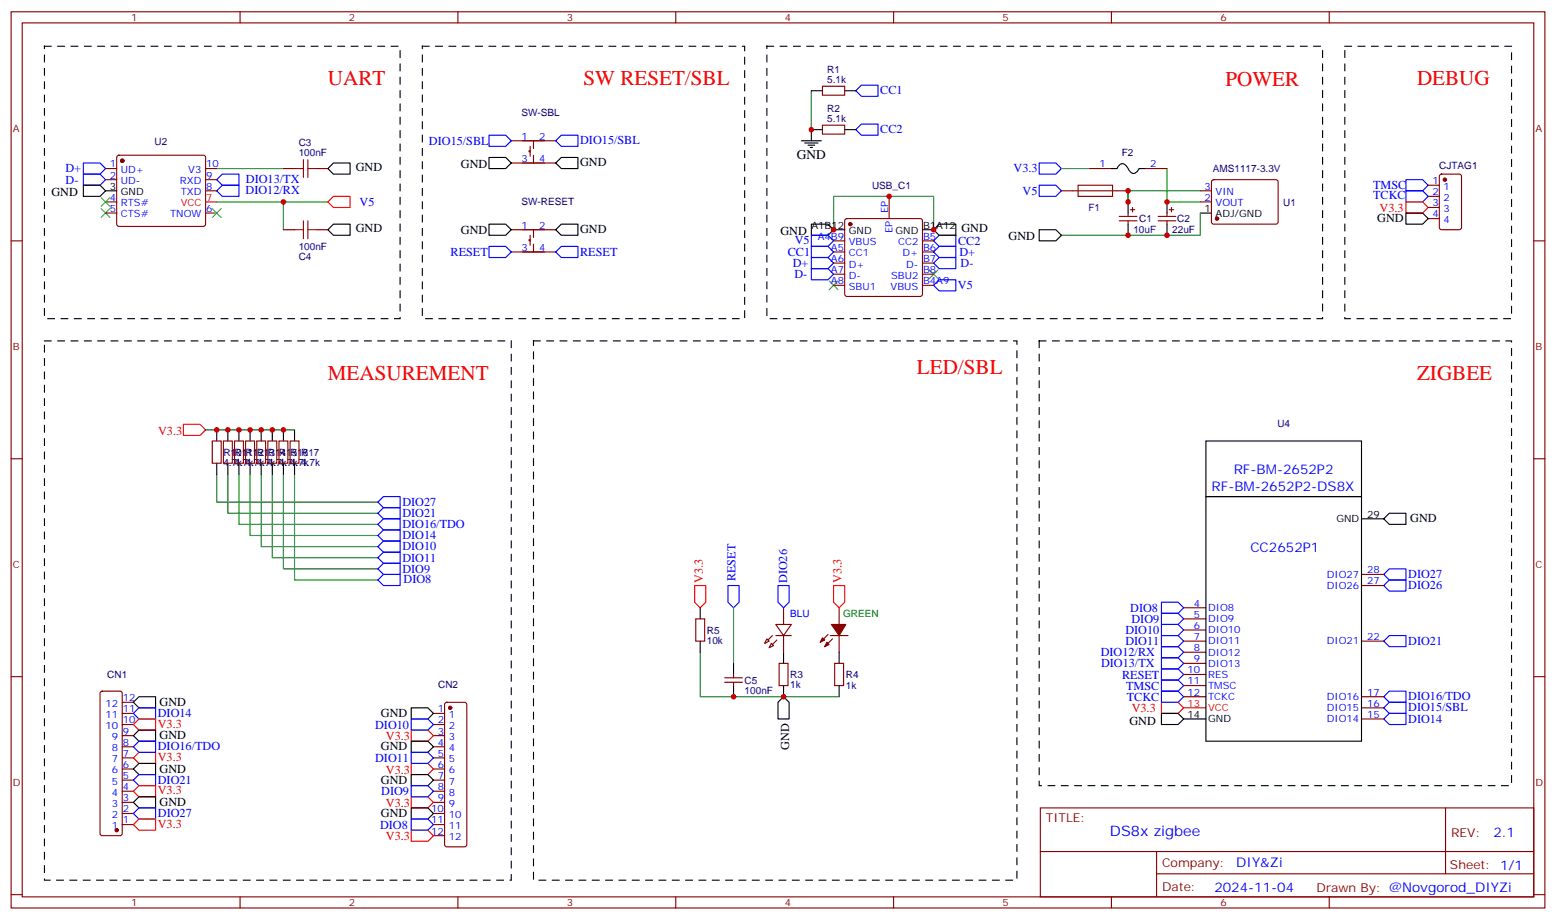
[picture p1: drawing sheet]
<svg xmlns="http://www.w3.org/2000/svg" width="494mm" height="292mm" viewBox="0 0 494 292" stroke-linecap="round" stroke-linejoin="round" font-family="sans-serif">
<g fill="none" stroke="#00f" stroke-width=".35">
<path d="M271.6 28.8l1.8-1.8h5.3v3.6h-5.3zM26.5 51.7h5.2l1.8 1.8-1.8 1.7h-5.2zM26.5 55.2h5.2l1.8 1.8-1.8 1.8h-5.2zM68.8 57l1.8-1.8h5.2v3.6h-5.2zM155.2 42.9h5.3l1.8 1.8-1.8 1.7h-5.3zM176.4 44.7l1.8-1.8h5.2v3.5h-5.2zM271.6 41.1l1.8-1.7h5.3v3.5h-5.3zM329.8 58.8h5.3l1.8 1.7-1.8 1.8h-5.3zM329.8 51.7h5.3l1.8 1.8-1.8 1.7h-5.3zM446.3 57h5.3l1.7 1.8-1.7 1.7h-5.3zM68.8 60.5l1.8-1.7h5.2v3.5h-5.2zM155.2 78.2h5.3l1.8 1.7-1.8 1.8h-5.3z"/>
<path d="M176.4 79.9l1.8-1.7h5.2v3.5h-5.2zM257.5 78.2h5.3l1.8 1.7-1.8 1.8h-5.3zM257.5 74.6h5.3l1.8 1.8-1.8 1.8h-5.3zM296.3 76.4l1.8-1.8h5.3v3.6h-5.3zM298.1 78.2h5.3v3.5h-5.3l-1.8-1.8zM446.3 60.5h5.3l1.7 1.8-1.7 1.8h-5.3zM257.5 85.2h5.3l1.8 1.8-1.8 1.8h-5.3zM257.5 81.7h5.3l1.8 1.8-1.8 1.7h-5.3zM298.1 88.8h5.3v3.5h-5.3l-1.8-1.8zM298.1 81.7h5.3v3.5h-5.3l-1.8-1.7zM119.9 159.3l1.8-1.7h5.3v3.5h-5.3zM119.9 162.8l1.8-1.7h5.3v3.5h-5.3z"/>
<path d="M119.9 169.9l1.8-1.8h5.3v3.6h-5.3zM119.9 166.4l1.8-1.8h5.3v3.5h-5.3zM119.9 177l1.8-1.8h5.3v3.5h-5.3zM119.9 173.4l1.8-1.7h5.3v3.5h-5.3zM119.9 184l1.8-1.8h5.3v3.6h-5.3zM119.9 180.5l1.8-1.8h5.3v3.5h-5.3zM231.1 185.8h3.5v5.3l-1.8 1.7-1.7-1.7zM246.9 185.8h3.6v5.3l-1.8 1.7-1.8-1.7zM368.7 191.1h5.2l1.8 1.7-1.8 1.8h-5.2zM368.7 194.6h5.2l1.8 1.8-1.8 1.7h-5.2zM368.7 198.1h5.2l1.8 1.8-1.8 1.7h-5.2zM439.2 182.2l1.8-1.7h5.3v3.5h-5.3z"/>
<path d="M441 184h5.3v3.5h-5.3l-1.8-1.7zM368.7 201.6h5.2l1.8 1.8-1.8 1.8h-5.2zM368.7 205.2h5.2l1.8 1.7-1.8 1.8h-5.2zM368.7 208.7h5.2l1.8 1.8-1.8 1.7h-5.2zM368.7 219.3h5.2l1.8 1.8-1.8 1.7h-5.2zM368.7 215.8h5.2l1.8 1.7-1.8 1.8h-5.2zM368.7 212.2h5.2l1.8 1.8-1.8 1.8h-5.2zM441 201.6h5.3v3.6h-5.3l-1.8-1.8zM42.3 226.3l1.8-1.7h5.3v3.5h-5.3zM42.3 236.9l1.8-1.7h5.3v3.5h-5.3zM130.5 238.7h5.3l1.8 1.8-1.8 1.7h-5.3zM130.5 228.1h5.3l1.8 1.8-1.8 1.7h-5.3z"/>
<path d="M439.2 221.1l1.8-1.8h5.3v3.5h-5.3zM439.2 228.1l1.8-1.8h5.3v3.6h-5.3zM441 222.8h5.3v3.5h-5.3l-1.8-1.7zM42.3 247.5l1.8-1.8h5.3v3.6h-5.3zM42.3 258.1l1.8-1.8h5.3v3.6h-5.3zM130.5 259.9h5.3l1.8 1.7-1.8 1.8h-5.3zM130.5 249.3h5.3l1.8 1.7-1.8 1.8h-5.3z"/>
</g>
<g fill="none" stroke="#000" stroke-width=".35">
<path d="M257.5 28.8h3.6M268.1 28.8h3.5M26.5 58.8h5.2l1.8 1.7-1.8 1.8h-5.2zM104.1 53.5l1.7-1.8h5.3v3.5h-5.3zM155.2 50h5.3l1.8 1.7-1.8 1.8h-5.3zM176.4 51.7l1.8-1.7h5.2v3.5h-5.2zM254.4 44.7h6.3M255.4 45.4h4.2M256.5 46.1h2.1M257.2 46.8h.7M261.1 41.1h-3.6v3.6M268.1 41.1h3.5"/>
<path d="M352.8 53.5h1.7l.6-.9a1.66 1.66 0 0 1 1.7-.5 1.66 1.66 0 0 1 1.2 1.3 2.13 2.13 0 0 0 2.3 1.5l1.3-1.4h1.8M33.5 60.5h3.5M104.1 72.9l1.7-1.8h5.3v3.5h-5.3zM155.2 71.1h5.3l1.8 1.8-1.8 1.7h-5.3zM176.4 72.9l1.8-1.8h5.2v3.5h-5.2zM257.5 71.1h5.3l1.8 1.8-1.8 1.7h-5.3zM264.6 72.9h3.5M292.8 72.9h3.5M298.1 71.1h5.3v3.5h-5.3l-1.8-1.7zM329.8 72.9h5.3l1.8 1.7-1.8 1.8h-5.3zM358.1 64.1v3.5M358.1 71.1v3.5"/>
<path d="M370.4 64.1v3.5M370.4 71.1v3.5M381 67.6h3.5M446.3 67.6h5.3l1.7 1.8-1.7 1.7h-5.3zM68.8 136.4v3.5M72.3 136.4v3.5M75.8 136.4v3.5M79.4 136.4v3.5M82.9 136.4v3.5M86.4 136.4v3.5M90 136.4v3.5M93.5 136.4v3.5"/>
<path d="M382.8 139.9h49.4v17.7h-49.4zM68.8 147v3.5M72.3 147v3.5M75.8 147v3.5M79.4 147v3.5M82.9 147v3.5M86.4 147v3.5M90 147v3.5M93.5 147v3.5M382.8 157.6h49.4v77.6h-49.4zM432.2 164.6h7M439.2 164.6l1.8-1.8h5.3v3.6h-5.3z"/>
<path d="M222.2 192.8v3.6M222.2 203.4v3.5M232.8 210.5v3.5M232.8 217.5v3.6M248.7 206.9v3.6M248.7 217.5v3.6M266.3 206.9v3.6M266.3 217.5v3.6M42.3 222.8l1.8-1.7h5.3v3.5h-5.3zM42.3 233.4l1.8-1.8h5.3v3.6h-5.3zM130.5 224.6h5.3l1.8 1.7-1.8 1.8h-5.3zM130.5 235.2h5.3l1.8 1.7-1.8 1.8h-5.3z"/>
<path d="M248.7 221.1l1.8 1.7v5.3h-3.6v-5.3zM368.7 226.3h5.2l1.8 1.8-1.8 1.8h-5.2zM375.7 228.1h7.1M42.3 244l1.8-1.8h5.3v3.5h-5.3zM42.3 254.6l1.8-1.8h5.3v3.5h-5.3zM130.5 245.7h5.3l1.8 1.8-1.8 1.8h-5.3zM130.5 256.3h5.3l1.8 1.8-1.8 1.8h-5.3z"/>
</g>
<g fill="none" stroke="#008700" stroke-width=".35">
<path d="M257.5 28.8v12.3M68.8 53.5h21.2M336.9 53.5h8.8M370.4 53.5v10.6h10.6M68.8 64.1h35.3M90 64.1v8.8M264.6 72.9v-10.6h31.7v10.6M358.1 60.5v3.6v-3.6h22.9M381 67.6v7h-44.1M65.3 136.4h28.2M68.8 150.5v8.8h51.1M72.3 150.5v12.3h47.6"/>
<path d="M75.8 150.5v15.9h44.1M79.4 150.5v19.4h40.5M82.9 150.5v22.9h37M86.4 150.5v26.5h33.5M90 150.5v30h29.9M93.5 150.5v33.5h26.4M232.8 192.8v17.7M222.2 206.9v14.2h44.1"/>
</g>
<g fill="none" stroke="#870000" stroke-width=".35">
<path d="M3.5 3.7h486.9v284.4h-486.9zM7.1 7.3h479.7v277.3h-479.7zM76.2 3.7v3.6M145.3 3.7v3.6M214.5 3.7v3.6M283.6 3.7v3.6M352.8 3.7v3.6M421.9 3.7v3.6M261.1 39.7h7v2.8h-7zM261.1 27.4h7v2.8h-7zM33.5 53.5h3.5M33.5 57h3.5"/>
<path d="M37.3 49.5l.4-.3h26.9l.5 .3 .2 .5v21.1l-.3 .5-.4 .2h-26.9l-.5-.2-.2-.5v-21.1zM65.3 53.5h3.5M65.3 57h3.5M90 53.5h3.5M100.5 53.5h3.6M162.3 44.7h14.1M162.3 51.7h14.1M168.3 47.8h-.4v.4h.4M168.3 46.4v3.2M169.3 44.7v2.4M169.3 49.2v2.5M342.2 58.8h10.9v3.5h-10.9z"/>
<path d="M345.7 53.5h7.1M363.4 53.5h7M384.8 57.2l.4-.2 20.1 .1 .4 .6-.1 13-.6 .4h-20l-.5-.7v-12.7zM453.3 58.8h3.5M457.1 55.5l.5-.3h5.6l.6 .5 .1 16.5-.5 .6-5.8 .1-.7-.5-.1-16.4zM3.5 76.4h3.6M33.5 64.1h3.5M33.5 67.6h3.5M65.3 60.5h3.5M65.3 67.6h3.5M90 72.9h3.5M100.5 72.9h3.6"/>
<path d="M162.3 79.9h14.1M162.3 72.9h14.1M168.3 76.1h-.4v.3h.4M168.3 74.6v3.2M169.3 72.9v2.5M169.3 77.5v2.4M264.6 76.4h3.5M264.6 79.9h3.5M268.3 69.6l.5-.2h23.3l.5 .2 .2 .5v23.2l-.2 .5-.5 .3h-23.3l-.5-.3-.2-.5v-23.2zM282.2 62.3v7.1M292.8 76.4h3.5M292.8 79.9h3.5"/>
<path d="M336.9 60.5h21.2M355.2 68.7h5.7M355.2 70.1h5.7M358.1 67.6v1.1M358.1 70.1v1M358.8 66.5h1.4M359.5 65.8v1.4M367.6 68.7h5.6M367.6 70.1h5.6M370.4 67.6v1.1M370.4 70.1v1M371.1 66.5h1.4"/>
<path d="M371.8 65.8v1.4M381 60.5h3.5M381 64.1h3.5M453.3 62.3h3.5M453.3 65.8h3.5M453.3 69.4h3.5M486.8 76.4h3.6M264.6 83.5h3.5M264.6 87h3.5M264.6 90.5h3.5M292.8 83.5h3.5M292.8 87h3.5"/>
<path d="M292.8 90.5h3.5M67.4 139.9h2.8v7.1h-2.8zM70.9 139.9h2.8v7.1h-2.8zM74.4 139.9h2.9v7.1h-2.9zM78 139.9h2.8v7.1h-2.8zM81.5 139.9h2.8v7.1h-2.8zM85 139.9h2.8v7.1h-2.8zM88.5 139.9h2.9v7.1h-2.9zM92.1 139.9h2.8v7.1h-2.8zM3.5 145.6h3.6M486.8 145.6h3.6M220.8 196.4h2.9v7h-2.9z"/>
<path d="M246.2 198.1h5l-2.5 3.5zM248.7 192.8v5.3M266.3 192.8v5.3M375.7 192.8h7.1M375.7 196.4h7.1M375.7 199.9h7.1M432.2 185.8h7M432.2 182.2h7M3.5 214.7h3.6M32 219.5l.5-.2h5.6l.5 .2 .2 .5v44.4l-.2 .5-.5 .2h-5.6l-.5-.2-.3-.5v-44.4zM230 215.1h5.7M230 216.5h5.7"/>
<path d="M232.8 214v1.1M232.8 216.5v1M243.4 202.7l.7 .7-1.4 .7zM244.8 204.1l.7 .7-1.4 .7zM246.2 201.6h5M247.3 210.5h2.8v7h-2.8zM248.7 201.6v5.3M262.8 201.3l-2.5 2.5M263.5 201.6h5.7M264.2 202.7l-2.4 2.5M264.9 210.5h2.9v7h-2.9zM266.3 201.6v5.3"/>
<path d="M375.7 203.4h7.1M375.7 206.9h7.1M375.7 210.5h7.1M375.7 214h7.1M375.7 217.5h7.1M432.2 203.4h7M486.8 214.7h3.6M38.8 226.3h3.5M38.8 229.9h3.5M38.8 233.4h3.5M38.8 236.9h3.5M38.8 222.8h3.5"/>
<path d="M137.6 226.3h3.5M137.6 229.9h3.5M137.6 233.4h3.5M137.6 236.9h3.5M141.3 223l.5-.2h5.7l.5 .2 .2 .5v44.5l-.3 .5-.4 .2h-5.7l-.5-.3-.2-.4v-44.5zM375.7 221.1h7.1M432.2 221.1h7M432.2 224.6h7M432.2 228.1h7M38.8 240.5h3.5M38.8 244h3.5M38.8 247.5h3.5"/>
<path d="M38.8 251h3.5M38.8 254.6h3.5M38.8 258.1h3.5M137.6 240.5h3.5M137.6 244h3.5M137.6 247.5h3.5M137.6 251h3.5M137.6 254.6h3.5M137.6 258.1h3.5M330.2 256.3h156.6v28.3h-156.6zM458.8 256.4v20.8M38.8 261.6h3.5"/>
<path d="M137.6 261.6h3.5M137.6 265.1h3.5M330.2 270.2h156.5M367.1 277.2h119.6M367.1 270.2v14.1M3.5 283.8h3.6M76.2 284.6v3.5M145.3 284.6v3.5M214.5 284.6v3.5M283.6 284.6v3.5M352.8 284.6v3.5M421.9 284.6v3.5"/>
<path d="M486.8 283.8h3.6"/>
</g>
<path d="M32.1 66.2l2.8 2.8M32.1 62.7l2.8 2.8M34.9 66.2l-2.8 2.8M34.9 62.7l-2.8 2.8M67.4 66.2l2.8 2.8M70.2 66.2l-2.8 2.8M263.2 89.1l2.8 2.8M266 89.1l-2.8 2.8M294.9 85.6l2.8 2.8M297.7 85.6l-2.8 2.8" fill="none" stroke="#3c3" stroke-width=".35"/>
<g fill="#870000" stroke="#870000" stroke-width=".35">
<path d="M246.6 203.1l-1.4 1.4z"/>
<path d="M245.2 201.6l-1.4 1.5z"/>
<path d="M262.5 203.8l.7 .7-1.4 .7z"/>
<path d="M261.1 202.4l.7 .7-1.5 .7z"/>
<path d="M263.9 198.1h4.6l-2.2 3.5z"/>
<circle cx="269.9" cy="71.1" r=".53"/>
<circle cx="386.3" cy="69.4" r=".53"/>
<circle cx="142.9" cy="224.6" r=".53"/>
<circle cx="37" cy="263.4" r=".53"/>
<circle cx="458.6" cy="57" r=".53"/>
<circle cx="38.8" cy="51" r=".53"/>
</g>
<path d="M14.1 14.7h112.9v86.4h-112.9zM134.1 14.7h102.3v86.4h-102.3zM243.4 14.7h176.4v86.4h-176.4zM426.9 14.7h52.9v86.4h-52.9zM14.1 108.2h148.2v171.1h-148.2zM169.3 108.2h153.5v171.1h-153.5zM329.8 108.2h150v141.1h-150z" fill="none" stroke="#000" stroke-width=".35" stroke-dasharray="2.1 2.1"/>
<g fill="none" stroke="#f00" stroke-width=".35">
<path d="M65.3 64.1h3.5M105.8 62.3h5.3v3.5h-5.3l-1.7-1.7zM446.3 64.1h5.3l1.7 1.7-1.7 1.8h-5.3zM58.2 134.6h5.3l1.8 1.8-1.8 1.7h-5.3zM220.5 185.8h3.5v5.3l-1.8 1.7-1.7-1.7zM264.6 185.8h3.5v5.3l-1.8 1.7-1.7-1.7zM42.3 229.9l1.8-1.8h5.3v3.5h-5.3zM130.5 231.6h5.3l1.8 1.8-1.8 1.8h-5.3zM368.7 222.8h5.2l1.8 1.8-1.8 1.7h-5.2zM375.7 224.6h7.1M42.3 240.5l1.8-1.8h5.3v3.5h-5.3zM42.3 251l1.8-1.7h5.3v3.5h-5.3z"/>
<path d="M130.5 242.2h5.3l1.8 1.8-1.8 1.7h-5.3zM130.5 252.8h5.3l1.8 1.8-1.8 1.7h-5.3zM42.3 261.6l1.8-1.7h5.3v3.5h-5.3zM130.5 263.4h5.3l1.8 1.7-1.8 1.8h-5.3z"/>
</g>
<path d="M93.5 53.5h2.8M96.3 50.7v5.6M97.7 53.5h2.8M97.7 50.7v5.6M93.5 72.9h2.8M96.3 70.1v5.6M97.7 70.1v5.6M97.7 72.9h2.8" fill="none" stroke="#a10000" stroke-width=".35"/>
<g fill="#c00">
<circle cx="257.5" cy="41.1" r=".88"/>
<circle cx="282.2" cy="62.3" r=".88"/>
<circle cx="264.6" cy="72.9" r=".88"/>
<circle cx="296.3" cy="72.9" r=".88"/>
<circle cx="370.4" cy="64.1" r=".88"/>
<circle cx="90" cy="64.1" r=".88"/>
<circle cx="358.1" cy="60.5" r=".88"/>
<circle cx="358.1" cy="64.1" r=".88"/>
<circle cx="358.1" cy="74.6" r=".88"/>
<circle cx="370.4" cy="74.6" r=".88"/>
<circle cx="68.8" cy="136.4" r=".88"/>
<circle cx="72.3" cy="136.4" r=".88"/>
<circle cx="75.8" cy="136.4" r=".88"/>
<circle cx="82.9" cy="136.4" r=".88"/>
<circle cx="86.4" cy="136.4" r=".88"/>
<circle cx="90" cy="136.4" r=".88"/>
<circle cx="79.4" cy="136.4" r=".88"/>
<circle cx="248.7" cy="221.1" r=".88"/>
<circle cx="232.8" cy="221.1" r=".88"/>
</g>
<g font-size="6.7" fill="#f00">
<text x="104.1" y="27">UART</text>
<text x="185.2" y="27">SW RESET/SBL</text>
<text x="388.9" y="27.4">POWER</text>
<text x="449.8" y="27">DEBUG</text>
<text x="291" y="118.7">LED/SBL</text>
<text x="104.1" y="120.5">MEASUREMENT</text>
<text x="449.8" y="120.5">ZIGBEE</text>
</g>
<text font-size="4.6" fill="#00f" x="352.3" y="265.4">DS8x zigbee</text>
<text font-size="4.2" x="252.9" y="50.3">GND</text>
<g font-size="4.2" fill="#00f">
<text x="384.5" y="155.8">RF-BM-2652P2-DS8X</text>
<text x="391.6" y="150.5">RF-BM-2652P2</text>
<text x="396.9" y="175.2">CC2652P1</text>
<text x="474" y="265.6">2.1</text>
<text x="392.4" y="275.2">DIY&amp;Zi</text>
<text x="385.5" y="283">2024-11-04</text>
</g>
<g font-size="3.9" fill="#00f">
<text x="279.4" y="30">CC1</text>
<text x="136.2" y="46.1">DIO15/SBL</text>
<text x="184.1" y="45.7">DIO15/SBL</text>
<text x="279.4" y="42.3">CC2</text>
<text x="20.8" y="54.7">D+</text>
<text x="20.8" y="58.2">D-</text>
<text x="78" y="58">DIO13/TX</text>
<text x="321.7" y="54.4">V3.3</text>
<text x="77.9" y="61.6">DIO12/RX</text>
<text x="114.1" y="65.2">V5</text>
<text x="324.6" y="61.8">V5</text>
<text x="435.9" y="60.1">TMSC</text>
<text x="435.9" y="63.1">TCKC</text>
<text x="252.3" y="77.5">V5</text>
<text x="304.1" y="77.6">CC2</text>
<text x="143" y="81.3">RESET</text>
<text x="184.2" y="81.1">RESET</text>
<text x="250" y="81.2">CC1</text>
<text x="304.5" y="81.1">D+</text>
<text x="251.6" y="84.6">D+</text>
<text x="252.1" y="88.2">D-</text>
<text x="304.9" y="84.6">D-</text>
<text x="304" y="91.7">V5</text>
<text x="127.7" y="160.5">DIO27</text>
<text x="127.7" y="163.9">DIO21</text>
<text x="127.7" y="167.4">DIO16/TDO</text>
<text x="127.7" y="171">DIO14</text>
<text x="127.7" y="178.2">DIO11</text>
<text x="127.7" y="174.6">DIO10</text>
<text x="127.7" y="181.7">DIO9</text>
<text x="128.1" y="185">DIO8</text>
<text x="233.5" y="184.4" transform="rotate(-90 233.5 184.4)">RESET</text>
<text x="249.9" y="185.1" transform="rotate(-90 249.9 185.1)">DIO26</text>
<text x="447" y="183.4">DIO27</text>
<text x="447" y="187">DIO26</text>
<text x="358.7" y="194.1">DIO8</text>
<text x="359.1" y="197.6">DIO9</text>
<text x="357.2" y="201.2">DIO10</text>
<text x="349.4" y="208.2">DIO12/RX</text>
<text x="357.2" y="204.7">DIO11</text>
<text x="447" y="204.7">DIO21</text>
<text x="349.5" y="211.7">DIO13/TX</text>
<text x="356.2" y="215.3">RESET</text>
<text x="357.4" y="218.8">TMSC</text>
<text x="50.1" y="227.4">DIO14</text>
<text x="357.7" y="222.3">TCKC</text>
<text x="447" y="222.1">DIO16/TDO</text>
<text x="447" y="225.7">DIO15/SBL</text>
<text x="119.1" y="231.2">DIO10</text>
<text x="447" y="229.3">DIO14</text>
<text x="50.1" y="238">DIO16/TDO</text>
<text x="119.1" y="241.7">DIO11</text>
<text x="50.1" y="248.6">DIO21</text>
<text x="121" y="252.3">DIO9</text>
<text x="50.1" y="259.3">DIO27</text>
<text x="120.6" y="262.9">DIO8</text>
</g>
<g font-size="3.9">
<text x="146.3" y="53.2">GND</text>
<text x="184.1" y="52.8">GND</text>
<text x="112.9" y="54.2">GND</text>
<text x="16.3" y="62.3">GND</text>
<text x="437.2" y="70.4">GND</text>
<text x="112.9" y="73.6">GND</text>
<text x="146.3" y="74.4">GND</text>
<text x="184.1" y="74">GND</text>
<text x="247.7" y="74.4">GND</text>
<text x="305.2" y="73.6">GND</text>
<text x="320.1" y="76.2">GND</text>
<text x="447.6" y="165.6">GND</text>
<text x="50.6" y="224">GND</text>
<text x="120.9" y="227.5">GND</text>
<text x="358.5" y="229.9">GND</text>
<text x="50.6" y="234.5">GND</text>
<text x="120.9" y="238.1">GND</text>
<text x="250.5" y="237.8" transform="rotate(-90 250.5 237.8)">GND</text>
<text x="50.6" y="245.1">GND</text>
<text x="120.9" y="248.6">GND</text>
<text x="50.6" y="255.7">GND</text>
<text x="120.9" y="259.2">GND</text>
</g>
<g font-size="3.9" fill="#f00">
<text x="437.9" y="67.3">V3.3</text>
<text x="50.2" y="137.9">V3.3</text>
<text x="223" y="184.9" transform="rotate(-90 223 184.9)">V3.3</text>
<text x="267.1" y="184.9" transform="rotate(-90 267.1 184.9)">V3.3</text>
<text x="359.2" y="225.8">V3.3</text>
<text x="50.1" y="230.9">V3.3</text>
<text x="122.5" y="234.9">V3.3</text>
<text x="50.1" y="241.5">V3.3</text>
<text x="122.5" y="245.5">V3.3</text>
<text x="50.1" y="252">V3.3</text>
<text x="122.5" y="256">V3.3</text>
<text x="50.1" y="262.6">V3.3</text>
<text x="122.5" y="266.6">V3.3</text>
</g>
<g font-size="3.9" fill="#800">
<text x="332" y="260.9">TITLE:</text>
<text x="460.6" y="265.6">REV:</text>
<text x="368.9" y="275.1">Company:</text>
<text x="460.2" y="275.7">Sheet: 1/1</text>
<text x="368.9" y="282.8">Date:</text>
<text x="417.9" y="282.9">Drawn By: @Novgorod_DIYZi</text>
</g>
<g font-size="3.2" fill="#800">
<text x="41.6" y="6.7">1</text>
<text x="110.8" y="6.7">2</text>
<text x="179.9" y="6.7">3</text>
<text x="249.1" y="6.7">4</text>
<text x="318.2" y="6.7">5</text>
<text x="387.3" y="6.7">6</text>
<text x="4.1" y="41.8">A</text>
<text x="487.4" y="41.8">A</text>
<text x="4.1" y="111">B</text>
<text x="487.4" y="111">B</text>
<text x="4.1" y="180.1">C</text>
<text x="487.4" y="180.1">C</text>
<text x="4.1" y="249.3">D</text>
<text x="487.4" y="249.3">D</text>
<text x="41.6" y="287.5">1</text>
<text x="110.8" y="287.5">2</text>
<text x="179.9" y="287.5">3</text>
<text x="249.1" y="287.5">4</text>
<text x="318.2" y="287.5">5</text>
<text x="387.3" y="287.5">6</text>
</g>
<g font-size="3.2" fill="#000080">
<text x="262.6" y="23.1">R1</text>
<text x="262.6" y="26.3">5.1k</text>
<text x="262.6" y="35.4">R2</text>
<text x="165.5" y="36.7">SW-SBL</text>
<text x="262.6" y="38.7">5.1k</text>
<text x="49" y="45.9">U2</text>
<text x="94.8" y="46.4">C3</text>
<text x="94.8" y="49.6">100nF</text>
<text x="356" y="49.4">F2</text>
<text x="456.8" y="53.5">CJTAG1</text>
<text x="385" y="54.7">AMS1117-3.3V</text>
<text x="165.5" y="64.9">SW-RESET</text>
<text x="276.8" y="60">USB_C1</text>
<text x="407.3" y="65.2">U1</text>
<text x="345.5" y="67.1">F1</text>
<text x="361.6" y="70.6">C1</text>
<text x="373.7" y="70.5">C2</text>
<text x="359.7" y="74">10uF</text>
<text x="372.1" y="74">22uF</text>
<text x="94.8" y="79.2">100nF</text>
<text x="94.8" y="82.4">C4</text>
<text x="405.4" y="135.6">U4</text>
<text x="70.9" y="147.7">4.7k 4.7k 4.7k 4.7k</text>
<text x="70.9" y="144.6">R10</text>
<text x="74.4" y="147.7">4.7k 4.7k 4.7k 4.7k</text>
<text x="74.4" y="144.6">R11</text>
<text x="78" y="144.6">R12</text>
<text x="81.5" y="144.6">R13</text>
<text x="85" y="144.6">R14</text>
<text x="88.5" y="144.6">R15</text>
<text x="92.1" y="144.6">R16</text>
<text x="95.6" y="144.6">R17</text>
<text x="224.4" y="201.1">R5</text>
<text x="224.4" y="204.3">10k</text>
<text x="34" y="215.1">CN1</text>
<text x="250.8" y="215.2">R3</text>
<text x="268.5" y="215.3">R4</text>
<text x="139.1" y="218.4">CN2</text>
<text x="236.4" y="220.2">100nF</text>
<text x="236.4" y="217">C5</text>
<text x="250.8" y="218.4">1k</text>
<text x="268.5" y="218.5">1k</text>
</g>
<g font-size="3.2" fill="#00f">
<text x="165.6" y="44.3">1</text>
<text x="171.1" y="44.3">2</text>
<text x="34.8" y="53.1">1</text>
<text x="65.4" y="53.1">10</text>
<text x="165.6" y="51.4">3</text>
<text x="171.1" y="51.4">4</text>
<text x="349" y="53.1">1</text>
<text x="365.1" y="53.1">2</text>
<text x="34.8" y="56.7">2</text>
<text x="38.3" y="54.9">UD+</text>
<text x="38.3" y="58.4">UD-</text>
<text x="57.1" y="58.4">RXD</text>
<text x="59.8" y="54.9">V3</text>
<text x="65.4" y="56.7">9</text>
<text x="454.7" y="58.4">1</text>
<text x="34.8" y="63.7">4</text>
<text x="38.3" y="65.5">RTS#</text>
<text x="57.4" y="61.9">TXD</text>
<text x="65.4" y="60.2">8</text>
<text x="382.3" y="60.2">3</text>
<text x="382.3" y="63.7">2</text>
<text x="385.8" y="61.9">VIN</text>
<text x="385.8" y="65.5">VOUT</text>
<text x="454.7" y="61.9">2</text>
<text x="454.7" y="65.5">3</text>
<text x="458.2" y="60.2">1</text>
<text x="458.2" y="63.7">2</text>
<text x="34.8" y="67.2">5</text>
<text x="38.3" y="69">CTS#</text>
<text x="54" y="69">TNOW</text>
<text x="65.4" y="67.2">6</text>
<text x="281.9" y="67.6" transform="rotate(-90 281.9 67.6)">EP</text>
<text x="454.7" y="69">4</text>
<text x="458.2" y="67.2">3</text>
<text x="458.2" y="70.8">4</text>
<text x="165.6" y="72.5">1</text>
<text x="171.1" y="72.5">2</text>
<text x="259.6" y="76.1">A4B9</text>
<text x="269.4" y="77.8">VBUS</text>
<text x="283.3" y="74" transform="rotate(-90 283.3 74)">EP</text>
<text x="285.1" y="77.8">CC2</text>
<text x="293" y="76.1">B5</text>
<text x="165.6" y="79.6">3</text>
<text x="171.1" y="79.6">4</text>
<text x="263.8" y="79.6">A5</text>
<text x="263.8" y="83.1">A6</text>
<text x="269.4" y="81.4">CC1</text>
<text x="286.5" y="81.4">D+</text>
<text x="293" y="83.1">B7</text>
<text x="293" y="79.6">B6</text>
<text x="263.8" y="86.6">A7</text>
<text x="269.4" y="84.9">D+</text>
<text x="269.4" y="88.4">D-</text>
<text x="282.8" y="88.4">SBU2</text>
<text x="287.6" y="84.9">D-</text>
<text x="293" y="86.6">B8</text>
<text x="263.8" y="90.2">A8</text>
<text x="269.4" y="91.9">SBU1</text>
<text x="282.7" y="91.9">VBUS</text>
<text x="293" y="90.2">B4A9</text>
<text x="421.1" y="183.3">DIO27</text>
<text x="433.9" y="185.4">27</text>
<text x="433.9" y="181.9">28</text>
<text x="421.1" y="186.8">DIO26</text>
<text x="250.8" y="195.8">BLU</text>
<text x="379" y="192.5">4</text>
<text x="379" y="196">5</text>
<text x="383.5" y="193.9">DIO8</text>
<text x="383.5" y="197.4">DIO9</text>
<text x="379" y="199.5">6</text>
<text x="379" y="203.1">7</text>
<text x="383.5" y="200.9">DIO10</text>
<text x="433.9" y="203.1">22</text>
<text x="379" y="206.6">8</text>
<text x="383.5" y="204.5">DIO11</text>
<text x="383.5" y="208">DIO12</text>
<text x="421.1" y="204.5">DIO21</text>
<text x="377" y="213.6">10</text>
<text x="379" y="210.1">9</text>
<text x="383.5" y="211.5">DIO13</text>
<text x="383.5" y="215.1">RES</text>
<text x="377" y="217.2">11</text>
<text x="377" y="220.7">12</text>
<text x="383.5" y="218.6">TMSC</text>
<text x="433.9" y="220.7">17</text>
<text x="33.5" y="227.8">11</text>
<text x="33.5" y="224.2">12</text>
<text x="39" y="226">11</text>
<text x="39" y="222.5">12</text>
<text x="138.9" y="226">1</text>
<text x="142.4" y="227.8">1</text>
<text x="383.5" y="222.1">TCKC</text>
<text x="421.1" y="222.1">DIO16</text>
<text x="421.1" y="225.6">DIO15</text>
<text x="433.9" y="224.2">16</text>
<text x="433.9" y="227.8">15</text>
<text x="33.5" y="231.3">10</text>
<text x="39" y="233">9</text>
<text x="39" y="229.5">10</text>
<text x="138.9" y="229.5">2</text>
<text x="138.9" y="233">3</text>
<text x="142.4" y="231.3">2</text>
<text x="421.1" y="229.2">DIO14</text>
<text x="35.5" y="238.3">8</text>
<text x="35.5" y="234.8">9</text>
<text x="39" y="236.6">8</text>
<text x="138.9" y="236.6">4</text>
<text x="142.4" y="234.8">3</text>
<text x="142.4" y="238.3">4</text>
<text x="35.5" y="245.4">6</text>
<text x="35.5" y="241.9">7</text>
<text x="39" y="243.6">6</text>
<text x="39" y="240.1">7</text>
<text x="138.9" y="240.1">5</text>
<text x="138.9" y="243.6">6</text>
<text x="142.4" y="241.9">5</text>
<text x="142.4" y="245.4">6</text>
<text x="35.5" y="248.9">5</text>
<text x="39" y="250.7">4</text>
<text x="39" y="247.2">5</text>
<text x="138.9" y="247.2">7</text>
<text x="138.9" y="250.7">8</text>
<text x="142.4" y="248.9">7</text>
<text x="35.5" y="256">3</text>
<text x="35.5" y="252.4">4</text>
<text x="39" y="257.7">2</text>
<text x="39" y="254.2">3</text>
<text x="136.9" y="257.7">10</text>
<text x="138.9" y="254.2">9</text>
<text x="142.4" y="252.4">8</text>
<text x="142.4" y="256">9</text>
<text x="35.5" y="263">1</text>
<text x="35.5" y="259.5">2</text>
<text x="39" y="261.3">1</text>
<text x="136.9" y="261.3">11</text>
<text x="142.4" y="259.5">10</text>
<text x="142.4" y="263">11</text>
<text x="136.9" y="264.8">12</text>
<text x="142.4" y="266.6">12</text>
</g>
<g font-size="3.2">
<text x="34.8" y="60.2">3</text>
<text x="38.3" y="61.9">GND</text>
<text x="382.3" y="67.2">1</text>
<text x="385.8" y="69">ADJ/GND</text>
<text x="257.5" y="72.5">A1B12</text>
<text x="269.4" y="74.3">GND</text>
<text x="284.2" y="74.3">GND</text>
<text x="293" y="72.5">B1A12</text>
<text x="424.2" y="165.7">GND</text>
<text x="433.9" y="164.3">29</text>
<text x="377" y="227.8">14</text>
<text x="383.5" y="229.2">GND</text>
</g>
<g font-size="3.2" fill="#f00">
<text x="57.4" y="65.5">VCC</text>
<text x="65.4" y="63.7">7</text>
<text x="377" y="224.2">13</text>
<text x="383.5" y="225.6">VCC</text>
</g>
<text font-size="3.2" fill="#090" x="267.6" y="195.8">GREEN</text>
</svg>
